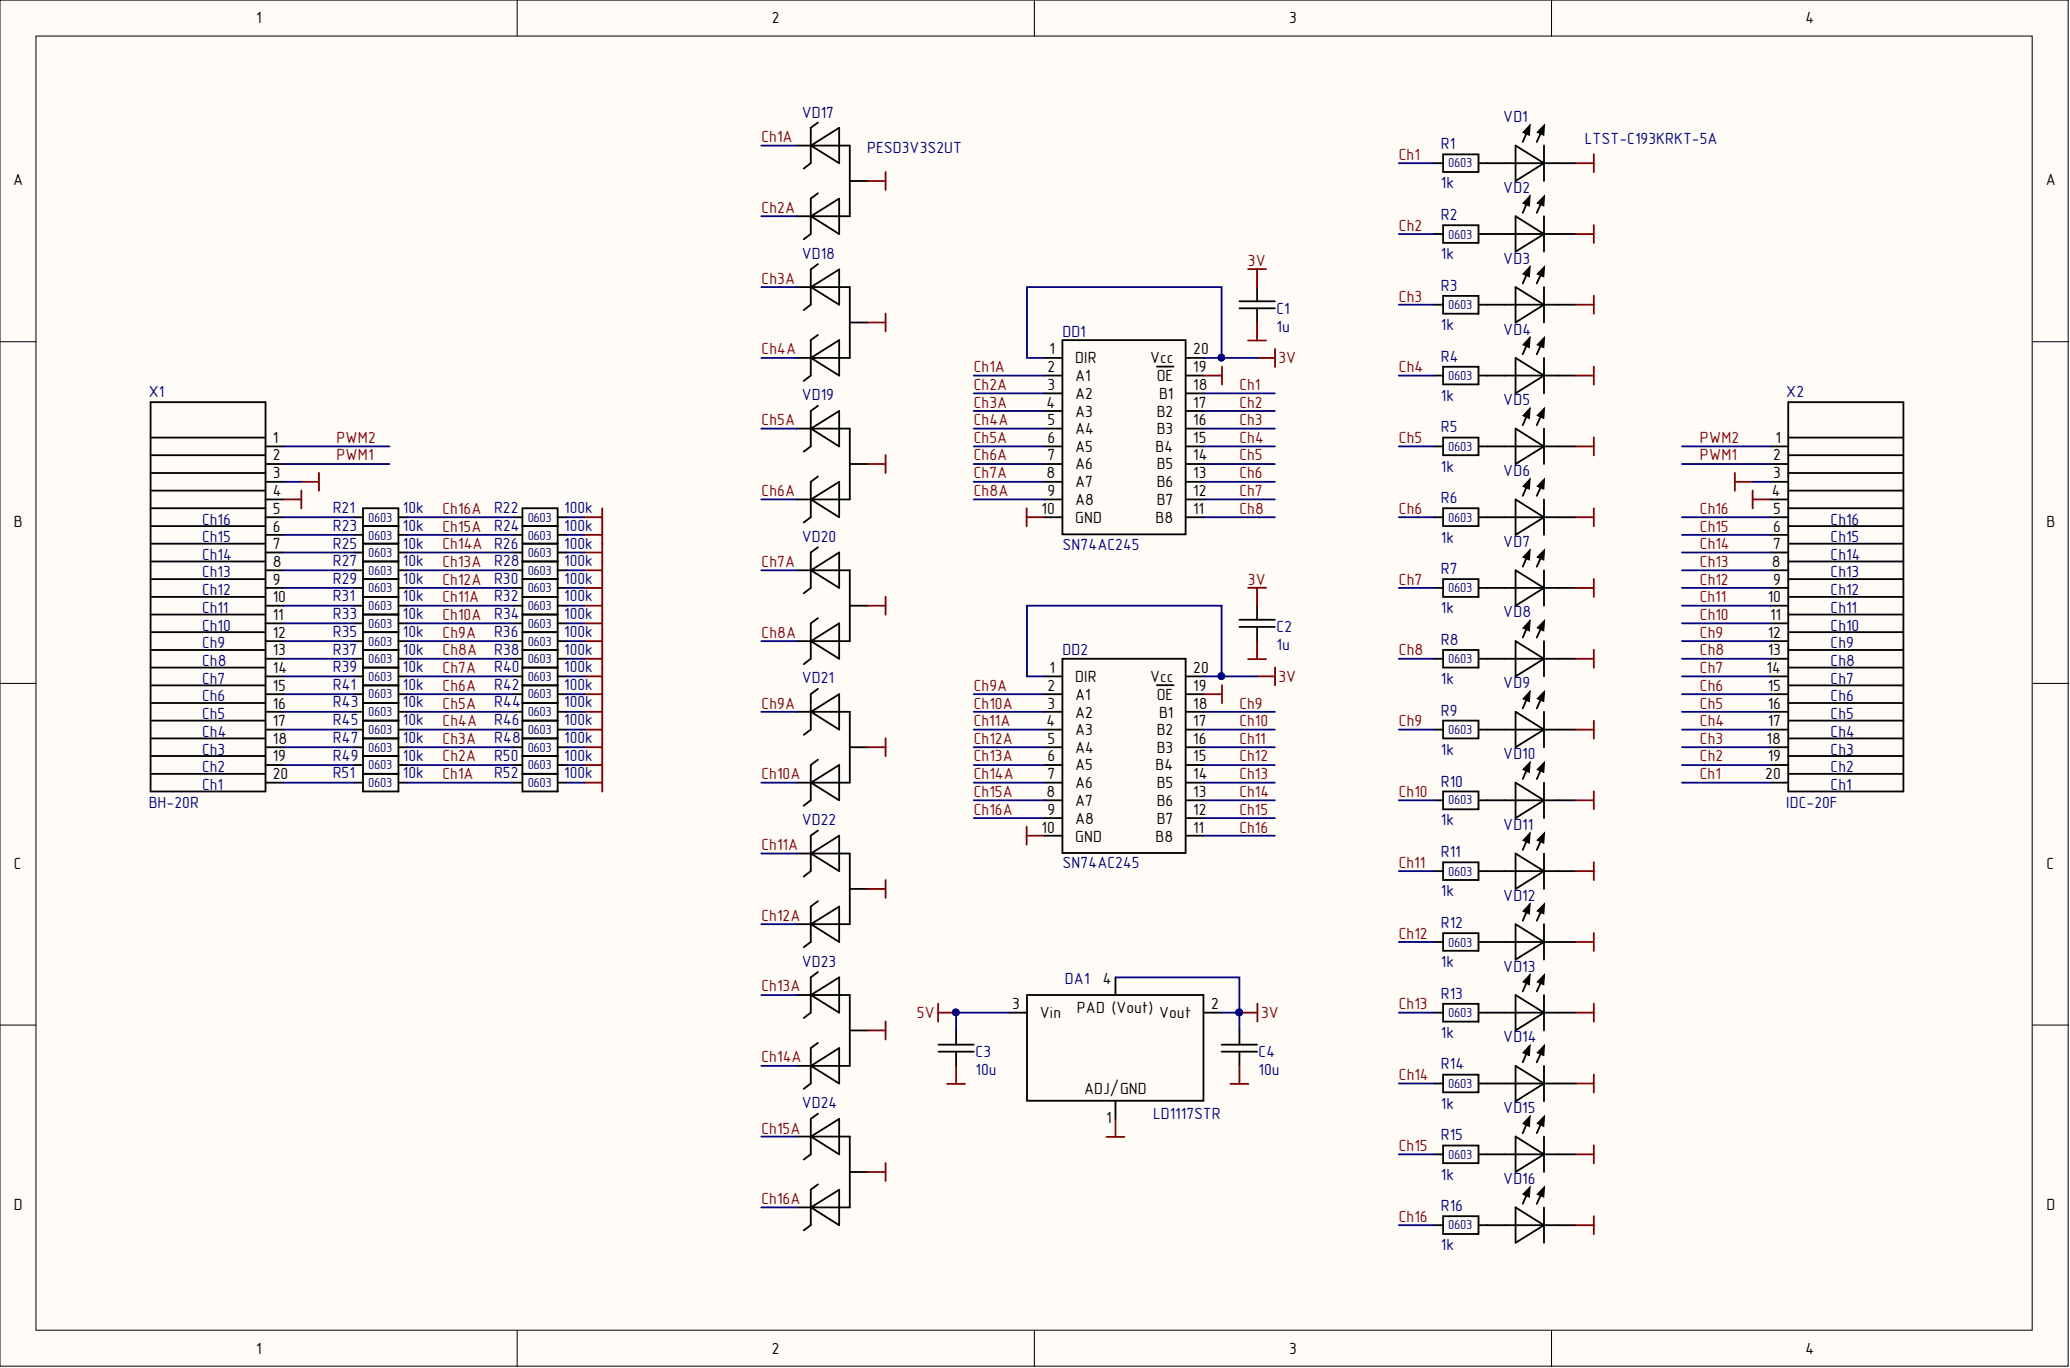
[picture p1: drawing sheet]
<svg xmlns="http://www.w3.org/2000/svg" width="292mm" height="193mm" viewBox="0 0 292 193" stroke-linecap="round" stroke-linejoin="round" font-family="sans-serif">
<g fill="#fffcf8" stroke="#000" stroke-width=".14">
<path d="M0 0h291.8v192.7h-291.8z"/>
<path d="M5.1 5.1h281.7v182.5h-281.7z"/>
</g>
<g fill="none" stroke="#000" stroke-width=".14">
<path d="M73 0v5.1M146 0v5.1M215.9 17.6l-.1 1.5-.9-.4zM217.9 17.6l-.1 1.5-.9-.4zM218.9 0v5.1M215.9 27.6l-.1 1.5-.9-.4zM215.9 37.6l-.1 1.5-.9-.5zM217.9 27.6l-.1 1.5-.9-.4zM217.9 37.6l-.1 1.5-.9-.5zM0 48.2h5.1M215.9 47.5l-.1 1.5-.9-.4zM215.9 57.5l-.1 1.5-.9-.4z"/>
<path d="M217.9 47.5l-.1 1.5-.9-.4zM217.9 57.5l-.1 1.5-.9-.4zM286.8 48.2h5.1M215.9 67.5l-.1 1.5-.9-.4zM215.9 77.5l-.1 1.5-.9-.4zM217.9 67.5l-.1 1.5-.9-.4zM217.9 77.5l-.1 1.5-.9-.4zM0 96.4h5.1M215.9 87.5l-.1 1.5-.9-.4zM215.9 97.5l-.1 1.5-.9-.4zM217.9 87.5l-.1 1.5-.9-.4zM217.9 97.5l-.1 1.5-.9-.4z"/>
<path d="M286.8 96.4h5.1M215.9 107.5l-.1 1.5-.9-.4zM215.9 117.5l-.1 1.5-.9-.5zM217.9 107.5l-.1 1.5-.9-.4zM217.9 117.5l-.1 1.5-.9-.5zM215.9 127.4l-.1 1.5-.9-.4zM215.9 137.4l-.1 1.5-.9-.4zM217.9 127.4l-.1 1.5-.9-.4zM217.9 137.4l-.1 1.5-.9-.4zM0 144.6h5.1M215.9 147.4l-.1 1.5-.9-.4zM215.9 157.4l-.1 1.5-.9-.4z"/>
<path d="M217.9 147.4l-.1 1.5-.9-.4zM217.9 157.4l-.1 1.5-.9-.4zM286.8 144.6h5.1M215.9 167.4l-.1 1.5-.9-.4zM217.9 167.4l-.1 1.5-.9-.4zM73 187.7v5.1M146 187.7v5.1M218.9 187.7v5.1"/>
</g>
<g fill="none" stroke="#800000" stroke-width=".25">
<path d="M122.4 25.5h2.6M125 24.3v2.5M176.1 38h2.6M177.4 38v2.5M222.4 23h2.5M222.4 33h2.5M224.9 21.8v2.5M224.9 31.7v2.6M122.4 45.5h2.6M125 44.2v2.6M169.9 53h2.5M172.4 51.7v2.5"/>
<path d="M176.1 48h2.6M177.4 50.5h2.5M177.4 45.5v2.5M179.9 49.2v2.6M222.4 53h2.5M222.4 43h2.5M224.9 41.7v2.6M224.9 51.7v2.5M40 70.5h2.5M42.5 68h2.5M42.5 69.2v2.5M45 66.7v2.5"/>
<path d="M82.4 73h2.6M82.4 75.4h2.6M82.4 77.9h2.6M85 71.7v40M122.4 65.5h2.6M125 64.2v2.5M144.9 71.7v2.5M144.9 73h2.5M222.4 73h2.5M222.4 63h2.5M224.9 61.7v2.5M224.9 71.7v2.5"/>
<path d="M244.8 68h2.5M244.8 66.7v2.5M247.3 70.5h2.6M247.3 69.2v2.5M82.4 97.9h2.6M82.4 95.4h2.6M82.4 82.9h2.6M82.4 92.9h2.6M82.4 85.4h2.6M82.4 80.4h2.6M82.4 87.9h2.6M82.4 90.4h2.6"/>
<path d="M122.4 85.4h2.6M125 84.2v2.5M169.9 97.9h2.5M172.4 96.7v2.5M176.1 82.9h2.6M176.1 93h2.6M177.4 95.4h2.5M177.4 82.9v2.5M177.4 90.4v2.6M179.9 94.1v2.6M222.4 82.9h2.5M222.4 92.9h2.5"/>
<path d="M224.9 81.7v2.5M224.9 91.7v2.5M82.4 102.9h2.6M82.4 105.4h2.6M82.4 100.4h2.6M82.4 107.9h2.6M82.4 110.4h2.6M122.4 105.4h2.6M125 104.1v2.6M144.9 116.6v2.6M144.9 117.9h2.5M222.4 102.9h2.5"/>
<path d="M222.4 112.9h2.5M224.9 101.7v2.5M224.9 111.6v2.6M122.4 125.4h2.6M125 124.1v2.6M222.4 122.9h2.5M222.4 132.9h2.5M224.9 121.6v2.6M224.9 131.6v2.5M122.4 145.4h2.6M125 144.1v2.5M132.4 142.8h2.5"/>
<path d="M132.4 141.6v2.5M133.6 152.9h2.6M134.9 150.4v2.5M157.4 157.8v2.6M173.6 152.9h2.6M174.9 142.8h2.5M174.9 150.4v2.5M177.4 141.6v2.5M222.4 142.8h2.5M222.4 152.8h2.5M224.9 141.6v2.5M224.9 151.6v2.5"/>
<path d="M122.4 165.3h2.6M125 164v2.6M156.1 160.4h2.6M222.4 162.8h2.5M222.4 172.8h2.5M224.9 161.6v2.5M224.9 171.6v2.5"/>
</g>
<g fill="none" stroke="#000" stroke-width=".25">
<path d="M115.4 17.3l-1 .7v5l-1 .8M215.8 17.9l-.9 2.1M217.8 17.9l-.9 2.1M112.4 20.5h7.5v10h-7.5M114.4 30.5l4-2.5v5zM114.4 20.5l4-2.5v5zM115.4 27.3l-1 .7v5l-1 .7M115.4 37.2l-1 .8v5l-1 .7M119.9 25.5h2.5M202.4 23h1.2M202.4 33h1.2M203.6 21.8h5v2.5h-5z"/>
<path d="M203.6 31.8h5v2.5h-5zM208.6 23h13.8M208.6 33h13.8M213.9 20.5l4 2.5-4 2.5zM213.9 30.5l4 2.5-4 2.5zM215.8 27.9l-.9 2.1M215.8 37.9l-.9 2.1M217.8 27.9l-.9 2.1M217.8 37.9l-.9 2.1M217.9 20.5v5M217.9 30.5v5M21.2 56.7h16.3v54.9h-16.3z"/>
<path d="M112.4 40.5h7.5v10h-7.5M114.4 40.5l4-2.5v5zM114.4 50.5l4-2.5v5zM115.4 47.2l-1 .8v5l-1 .7M115.4 57.2l-1 .8v5l-1 .7M119.9 45.5h2.5M147.4 50.5h2.5M147.4 53h2.5M147.4 55.5h2.5M147.4 58h2.5M149.9 48h17.4v27.4h-17.4zM163.2 51.7h2.4"/>
<path d="M167.4 50.5h2.5M167.4 53h2.5M167.4 55.5h2.5M167.4 58h2.5M174.9 42.5h5M174.9 43.5h5M177.4 40.5v2M177.4 43.5v2M202.4 53h1.2M202.4 43h1.2M203.6 41.7h5v2.6h-5zM203.6 51.7h5v2.5h-5z"/>
<path d="M208.6 53h13.8M208.6 43h13.8M213.9 40.5l4 2.5-4 2.5zM213.9 50.5l4 2.5-4 2.5zM215.8 47.9l-.9 2.1M215.8 57.9l-.9 2.1M217.8 47.9l-.9 2.1M217.8 57.9l-.9 2.1M217.9 40.5v5M217.9 50.5v5M252.3 56.7h16.3v54.9h-16.3zM21.2 61.7h16.3"/>
<path d="M21.2 64.2h16.3M21.2 66.7h16.3M21.2 69.2h16.3M21.2 71.7h16.3M21.2 74.2h16.3M21.2 76.7h16.3M21.2 79.2h16.3M37.5 63h2.5M37.5 65.5h2.5M37.5 68h2.5M37.5 70.5h2.5M37.5 73h2.5"/>
<path d="M37.5 75.4h2.5M37.5 77.9h2.5M50 73h1.2M50 75.4h1.2M50 77.9h1.2M51.2 71.7h5v2.5h-5zM51.2 74.2h5v2.5h-5zM51.2 76.7h5v2.5h-5zM51.2 79.2h5v2.5h-5zM56.2 73h1.3M56.2 75.4h1.3M56.2 77.9h1.3"/>
<path d="M72.4 73h1.3M72.4 75.4h1.3M72.4 77.9h1.3M73.7 71.7h5v2.5h-5zM73.7 74.2h5v2.5h-5zM73.7 76.7h5v2.5h-5zM73.7 79.2h5v2.5h-5zM78.7 73h1.3M78.7 75.4h1.3M78.7 77.9h1.3M112.4 60.5h7.5v10h-7.5M114.4 60.5l4-2.5v5z"/>
<path d="M114.4 70.5l4-2.5v5zM115.4 67.2l-1 .8v5l-1 .7M115.4 77.2l-1 .7v5l-1 .8M119.9 65.5h2.5M147.4 60.5h2.5M147.4 63h2.5M147.4 65.5h2.5M147.4 68h2.5M147.4 70.5h2.5M147.4 73h2.5M167.4 60.5h2.5M167.4 63h2.5"/>
<path d="M167.4 65.5h2.5M167.4 68h2.5M167.4 70.5h2.5M167.4 73h2.5M202.4 63h1.2M202.4 73h1.2M203.6 61.7h5v2.5h-5zM203.6 71.7h5v2.5h-5zM208.6 63h13.8M208.6 73h13.8M213.9 60.5l4 2.5-4 2.5zM213.9 70.5l4 2.5-4 2.4z"/>
<path d="M215.8 67.9l-.9 2M215.8 77.9l-.9 2M217.8 67.9l-.9 2M217.8 77.9l-.9 2M217.9 60.5v5M217.9 70.5v4.9M249.9 63h2.4M249.9 65.5h2.4M249.9 68h2.4M249.9 70.5h2.4M249.9 73h2.4M249.9 75.4h2.4"/>
<path d="M249.9 77.9h2.4M252.3 61.7h16.3M252.3 64.2h16.3M252.3 66.7h16.3M252.3 69.2h16.3M252.3 71.7h16.3M252.3 74.2h16.3M252.3 76.7h16.3M252.3 79.2h16.3M21.2 81.7h16.3M21.2 84.2h16.3M21.2 86.7h16.3"/>
<path d="M21.2 89.2h16.3M21.2 91.7h16.3M21.2 94.2h16.3M21.2 96.7h16.3M21.2 99.2h16.3M37.5 95.4h2.5M37.5 97.9h2.5M37.5 80.4h2.5M37.5 82.9h2.5M37.5 85.4h2.5M37.5 87.9h2.5M37.5 90.4h2.5"/>
<path d="M37.5 92.9h2.5M50 95.4h1.2M50 97.9h1.2M50 80.4h1.2M50 82.9h1.2M50 85.4h1.2M50 87.9h1.2M50 90.4h1.2M50 92.9h1.2M51.2 81.7h5v2.5h-5zM51.2 84.2h5v2.5h-5zM51.2 86.7h5v2.5h-5z"/>
<path d="M51.2 89.2h5v2.5h-5zM51.2 91.7h5v2.5h-5zM51.2 94.2h5v2.5h-5zM51.2 96.7h5v2.5h-5zM51.2 99.2h5v2.5h-5zM56.2 95.4h1.3M56.2 97.9h1.3M56.2 80.4h1.3M56.2 82.9h1.3M56.2 85.4h1.3M56.2 87.9h1.3M56.2 90.4h1.3"/>
<path d="M56.2 92.9h1.3M72.4 95.4h1.3M72.4 97.9h1.3M72.4 80.4h1.3M72.4 82.9h1.3M72.4 85.4h1.3M72.4 87.9h1.3M72.4 90.4h1.3M72.4 92.9h1.3M73.7 81.7h5v2.5h-5zM73.7 84.2h5v2.5h-5zM73.7 86.7h5v2.5h-5z"/>
<path d="M73.7 89.2h5v2.5h-5zM73.7 91.7h5v2.5h-5zM73.7 94.2h5v2.5h-5zM73.7 96.7h5v2.5h-5zM73.7 99.2h5v2.5h-5zM78.7 95.4h1.3M78.7 97.9h1.3M78.7 80.4h1.3M78.7 82.9h1.3M78.7 85.4h1.3M78.7 87.9h1.3M78.7 90.4h1.3"/>
<path d="M78.7 92.9h1.3M112.4 80.4h7.5v10h-7.5M114.4 80.4l4-2.5v5zM114.4 90.4l4-2.5v5zM115.4 87.2l-1 .7v5l-1 .8M115.4 97.2l-1 .7v5l-1 .8M119.9 85.4h2.5M147.4 95.4h2.5M147.4 97.9h2.5M149.9 92.9h17.4v27.4h-17.4zM163.2 96.7h2.4M167.4 95.4h2.5"/>
<path d="M167.4 97.9h2.5M174.9 87.4h5M174.9 88.4h5M177.4 85.4v2M177.4 88.4v2M202.4 82.9h1.2M202.4 92.9h1.2M203.6 81.7h5v2.5h-5zM203.6 91.7h5v2.5h-5zM208.6 82.9h13.8M208.6 92.9h13.8M213.9 80.4l4 2.5-4 2.5z"/>
<path d="M213.9 90.4l4 2.5-4 2.5zM215.8 87.9l-.9 2M215.8 97.8l-.9 2.1M217.8 87.9l-.9 2M217.8 97.8l-.9 2.1M217.9 80.4v5M217.9 90.4v5M249.9 95.4h2.4M249.9 97.9h2.4M249.9 80.4h2.4M249.9 82.9h2.4M249.9 85.4h2.4"/>
<path d="M249.9 87.9h2.4M249.9 90.4h2.4M249.9 92.9h2.4M252.3 81.7h16.3M252.3 84.2h16.3M252.3 86.7h16.3M252.3 89.2h16.3M252.3 91.7h16.3M252.3 94.2h16.3M252.3 96.7h16.3M252.3 99.2h16.3M21.2 101.7h16.3"/>
<path d="M21.2 104.2h16.3M21.2 106.6h16.3M21.2 109.2h16.3M37.5 100.4h2.5M37.5 102.9h2.5M37.5 105.4h2.5M37.5 107.9h2.5M37.5 110.4h2.5M50 100.4h1.2M50 102.9h1.2M50 105.4h1.2M50 107.9h1.2"/>
<path d="M50 110.4h1.2M51.2 101.7h5v2.5h-5zM51.2 104.2h5v2.4h-5zM51.2 106.6h5v2.6h-5zM51.2 109.2h5v2.4h-5zM56.2 100.4h1.3M56.2 102.9h1.3M56.2 105.4h1.3M56.2 107.9h1.3M56.2 110.4h1.3M72.4 100.4h1.3M72.4 102.9h1.3"/>
<path d="M72.4 105.4h1.3M72.4 107.9h1.3M72.4 110.4h1.3M73.7 101.7h5v2.5h-5zM73.7 104.2h5v2.4h-5zM73.7 106.6h5v2.6h-5zM73.7 109.2h5v2.4h-5zM78.7 100.4h1.3M78.7 102.9h1.3M78.7 105.4h1.3M78.7 107.9h1.3M78.7 110.4h1.3"/>
<path d="M112.4 100.4h7.5v10h-7.5M114.4 100.4l4-2.5v5zM114.4 110.4l4-2.5v5zM115.4 107.2l-1 .7v5l-1 .7M115.4 117.1l-1 .8v5l-1 .7M119.9 105.4h2.5M147.4 100.4h2.5M147.4 102.9h2.5M147.4 105.4h2.5M147.4 107.9h2.5M147.4 110.4h2.5M147.4 112.9h2.5"/>
<path d="M147.4 115.4h2.5M147.4 117.9h2.5M167.4 100.4h2.5M167.4 102.9h2.5M167.4 105.4h2.5M167.4 107.9h2.5M167.4 110.4h2.5M167.4 112.9h2.5M167.4 115.4h2.5M167.4 117.9h2.5M202.4 102.9h1.2M202.4 112.9h1.2"/>
<path d="M203.6 101.7h5v2.5h-5zM203.6 111.6h5v2.6h-5zM208.6 102.9h13.8M208.6 112.9h13.8M213.9 100.4l4 2.5-4 2.5zM213.9 110.4l4 2.5-4 2.5zM215.8 107.8l-.9 2.1M215.8 117.8l-.9 2.1M217.8 107.8l-.9 2.1M217.8 117.8l-.9 2.1M217.9 100.4v5M217.9 110.4v5"/>
<path d="M249.9 100.4h2.4M249.9 102.9h2.4M249.9 105.4h2.4M249.9 107.9h2.4M249.9 110.4h2.4M252.3 101.7h16.3M252.3 104.2h16.3M252.3 106.6h16.3M252.3 109.2h16.3M112.4 120.4h7.5v10h-7.5M114.4 120.4l4-2.5v5zM114.4 130.4l4-2.5v5z"/>
<path d="M115.4 127.1l-1 .8v5l-1 .7M115.4 137.1l-1 .8v4.9l-1 .8M119.9 125.4h2.5M157.4 137.9v2.5M202.4 122.9h1.2M202.4 132.9h1.2M203.6 121.6h5v2.5h-5zM203.6 131.6h5v2.5h-5zM208.6 122.9h13.8M208.6 132.9h13.8M213.9 120.4l4 2.5-4 2.5zM213.9 130.4l4 2.5-4 2.5z"/>
<path d="M215.8 127.8l-.9 2.1M215.8 137.8l-.9 2.1M217.8 127.8l-.9 2.1M217.8 137.8l-.9 2.1M217.9 120.4v5M217.9 130.4v5M112.4 140.4h7.5v10h-7.5M114.4 140.4l4-2.5v4.9zM114.4 150.4l4-2.6v5zM115.4 147.1l-1 .7v5l-1 .8M115.4 157.1l-1 .7v5l-1 .8M119.9 145.4h2.5"/>
<path d="M132.4 147.4h5M132.4 148.3h5M134.9 145.4v2M134.9 148.3v2.1M142.4 142.8h2.5M144.9 140.4h24.9v14.9h-24.9zM157.4 155.3v2.5M169.9 142.8h2.5M172.4 147.4h5M172.4 148.3h5M174.9 145.4v2M174.9 148.3v2.1"/>
<path d="M202.4 142.8h1.2M202.4 152.8h1.2M203.6 141.6h5v2.5h-5zM203.6 151.6h5v2.5h-5zM208.6 142.8h13.8M208.6 152.8h13.8M213.9 140.4l4 2.4-4 2.6zM213.9 150.4l4 2.4-4 2.5zM215.8 147.8l-.9 2M215.8 157.8l-.9 2M217.8 147.8l-.9 2M217.8 157.8l-.9 2"/>
<path d="M217.9 140.4v5M217.9 150.4v4.9M112.4 160.3h7.5v10h-7.5M114.4 160.3l4-2.5v5zM114.4 170.3l4-2.5v5zM115.4 167.1l-1 .7v5l-1 .8M119.9 165.3h2.5M202.4 162.8h1.2M202.4 172.8h1.2M203.6 161.6h5v2.5h-5zM203.6 171.6h5v2.5h-5zM208.6 162.8h13.8"/>
<path d="M208.6 172.8h13.8M213.9 160.3l4 2.5-4 2.5zM213.9 170.3l4 2.5-4 2.5zM215.8 167.8l-.9 2M217.8 167.8l-.9 2M217.9 160.3v5M217.9 170.3v5"/>
</g>
<g fill="#000">
<path d="M215.9 17.6l-.1 1.5-.9-.4zM217.9 17.6l-.1 1.5-.9-.4zM215.9 27.6l-.1 1.5-.9-.4zM215.9 37.6l-.1 1.5-.9-.5zM217.9 27.6l-.1 1.5-.9-.4zM217.9 37.6l-.1 1.5-.9-.5zM215.9 47.5l-.1 1.5-.9-.4zM215.9 57.5l-.1 1.5-.9-.4zM217.9 47.5l-.1 1.5-.9-.4zM217.9 57.5l-.1 1.5-.9-.4zM215.9 67.5l-.1 1.5-.9-.4zM215.9 77.5l-.1 1.5-.9-.4z"/>
<path d="M217.9 67.5l-.1 1.5-.9-.4zM217.9 77.5l-.1 1.5-.9-.4zM215.9 87.5l-.1 1.5-.9-.4zM215.9 97.5l-.1 1.5-.9-.4zM217.9 87.5l-.1 1.5-.9-.4zM217.9 97.5l-.1 1.5-.9-.4zM215.9 107.5l-.1 1.5-.9-.4zM215.9 117.5l-.1 1.5-.9-.5zM217.9 107.5l-.1 1.5-.9-.4zM217.9 117.5l-.1 1.5-.9-.5zM215.9 127.4l-.1 1.5-.9-.4zM215.9 137.4l-.1 1.5-.9-.4z"/>
<path d="M217.9 127.4l-.1 1.5-.9-.4zM217.9 137.4l-.1 1.5-.9-.4zM215.9 147.4l-.1 1.5-.9-.4zM215.9 157.4l-.1 1.5-.9-.4zM217.9 147.4l-.1 1.5-.9-.4zM217.9 157.4l-.1 1.5-.9-.4zM215.9 167.4l-.1 1.5-.9-.4zM217.9 167.4l-.1 1.5-.9-.4z"/>
</g>
<g fill="#000080" stroke="#000080" stroke-width=".14">
<circle cx="174.9" cy="142.8" r=".47"/>
<circle cx="134.9" cy="142.8" r=".47"/>
<circle cx="172.3" cy="50.5" r=".47"/>
<circle cx="172.3" cy="95.4" r=".47"/>
</g>
<g fill="none" stroke="#000080" stroke-width=".25">
<path d="M107.4 20.5h5M107.4 30.5h5M197.4 23h5M197.4 33h5M107.4 50.5h5M107.4 40.5h5M137.4 53h10M137.4 55.5h10M137.4 58h10M147.4 50.5h-2.5v-10h27.5v10h-2.5M169.9 55.5h10M169.9 58h10"/>
<path d="M172.4 50.5h5M197.4 53h5M197.4 43h5M40 68h2.5M40 77.9h10M40 75.4h10M40 73h10M40 63h15M40 65.5h15M57.5 77.9h14.9M57.5 75.4h14.9M57.5 73h14.9"/>
<path d="M80 77.9h2.4M80 75.4h2.4M80 73h2.4M107.4 60.5h5M107.4 70.5h5M137.4 68h10M137.4 60.5h10M137.4 63h10M137.4 65.5h10M137.4 70.5h10M169.9 68h10M169.9 73h10"/>
<path d="M169.9 60.5h10M169.9 63h10M169.9 65.5h10M169.9 70.5h10M197.4 73h5M197.4 63h5M237.3 77.9h12.6M237.3 75.4h12.6M237.3 73h12.6M237.3 63h12.6M237.3 65.5h12.6M247.3 68h2.6"/>
<path d="M40 97.9h10M40 95.4h10M40 92.9h10M40 90.4h10M40 87.9h10M40 85.4h10M40 82.9h10M40 80.4h10M57.5 97.9h14.9M57.5 95.4h14.9M57.5 92.9h14.9M57.5 90.4h14.9"/>
<path d="M57.5 87.9h14.9M57.5 85.4h14.9M57.5 82.9h14.9M57.5 80.4h14.9M80 97.9h2.4M80 95.4h2.4M80 92.9h2.4M80 90.4h2.4M80 87.9h2.4M80 85.4h2.4M80 82.9h2.4M80 80.4h2.4"/>
<path d="M107.4 90.4h5M107.4 80.4h5M137.4 97.9h10M147.4 95.4h-2.5v-10h27.5v10h-2.5M172.4 95.4h5M197.4 92.9h5M197.4 82.9h5M237.3 97.9h12.6M237.3 95.4h12.6M237.3 92.9h12.6M237.3 90.4h12.6M237.3 87.9h12.6"/>
<path d="M237.3 85.4h12.6M237.3 82.9h12.6M237.3 80.4h12.6M40 110.4h10M40 107.9h10M40 105.4h10M40 102.9h10M40 100.4h10M57.5 110.4h14.9M57.5 107.9h14.9M57.5 105.4h14.9M57.5 102.9h14.9"/>
<path d="M57.5 100.4h14.9M80 110.4h2.4M80 107.9h2.4M80 105.4h2.4M80 102.9h2.4M80 100.4h2.4M107.4 110.4h5M107.4 100.4h5M137.4 110.4h10M137.4 107.9h10M137.4 105.4h10M137.4 102.9h10"/>
<path d="M137.4 100.4h10M137.4 112.9h10M137.4 115.4h10M169.9 110.4h10M169.9 107.9h10M169.9 105.4h10M169.9 102.9h10M169.9 100.4h10M169.9 112.9h10M169.9 115.4h10M169.9 117.9h10M197.4 102.9h5"/>
<path d="M197.4 112.9h5M237.3 110.4h12.6M237.3 107.9h12.6M237.3 105.4h12.6M237.3 102.9h12.6M237.3 100.4h12.6M107.4 120.4h5M107.4 130.4h5M157.4 137.9h17.5v4.9M197.4 122.9h5M197.4 132.9h5M107.4 140.4h5"/>
<path d="M107.4 150.4h5M142.4 142.8h-7.5v2.6M172.4 142.8h2.5v2.6M197.4 142.8h5M197.4 152.8h5M107.4 160.3h5M107.4 170.3h5M197.4 162.8h5M197.4 172.8h5"/>
</g>
<g font-size="2.3">
<text x="36.1" y="3.3">1</text>
<text x="108.9" y="3.3">2</text>
<text x="181.9" y="3.3">3</text>
<text x="254.8" y="3.3">4</text>
<text x="1.9" y="26.1">A</text>
<text x="288.7" y="26.1">A</text>
<text x="147.8" y="52.5">2</text>
<text x="148.1" y="50">1</text>
<text x="151.7" y="51.3">DIR</text>
<text x="151.7" y="53.8">A1</text>
<text x="162.3" y="51.3">Vcc</text>
<text x="163.2" y="53.8">OE</text>
<text x="168.4" y="52.5">19</text>
<text x="168.4" y="50">20</text>
<text x="147.7" y="57.5">4</text>
<text x="147.8" y="55">3</text>
<text x="147.8" y="60">5</text>
<text x="151.7" y="56.2">A2</text>
<text x="151.7" y="58.8">A3</text>
<text x="163.2" y="58.8">B2</text>
<text x="163.6" y="56.2">B1</text>
<text x="168.4" y="60">16</text>
<text x="168.4" y="57.5">17</text>
<text x="168.4" y="55">18</text>
<text x="38.5" y="62.5">1</text>
<text x="38.5" y="64.9">2</text>
<text x="147.8" y="62.5">6</text>
<text x="147.8" y="64.9">7</text>
<text x="151.7" y="61.2">A4</text>
<text x="151.7" y="63.8">A5</text>
<text x="163.1" y="63.8">B4</text>
<text x="163.2" y="61.2">B3</text>
<text x="168.4" y="64.9">14</text>
<text x="168.4" y="62.5">15</text>
<text x="250.2" y="64.9">2</text>
<text x="250.5" y="62.5">1</text>
<text x="38.5" y="67.5">3</text>
<text x="38.5" y="70">4</text>
<text x="147.7" y="67.5">8</text>
<text x="147.8" y="70">9</text>
<text x="151.7" y="66.2">A6</text>
<text x="151.7" y="68.8">A7</text>
<text x="151.7" y="71.3">A8</text>
<text x="163.2" y="71.3">B7</text>
<text x="163.2" y="68.8">B6</text>
<text x="163.2" y="66.2">B5</text>
<text x="168.4" y="70">12</text>
<text x="168.4" y="67.5">13</text>
<text x="250" y="70">4</text>
<text x="250.2" y="67.5">3</text>
<text x="1.9" y="74.3">B</text>
<text x="38.5" y="72.5">5</text>
<text x="38.5" y="75">6</text>
<text x="38.5" y="77.5">7</text>
<text x="147" y="72.5">10</text>
<text x="151.7" y="73.7">GND</text>
<text x="163.1" y="73.7">B8</text>
<text x="168.4" y="72.5">11</text>
<text x="250.2" y="72.5">5</text>
<text x="250.2" y="75">6</text>
<text x="250.2" y="77.5">7</text>
<text x="288.8" y="74.3">B</text>
<text x="38.5" y="80">8</text>
<text x="38.5" y="82.5">9</text>
<text x="250" y="80">8</text>
<text x="250.2" y="82.5">9</text>
<text x="38.5" y="85">10</text>
<text x="38.5" y="87.4">11</text>
<text x="38.5" y="90">12</text>
<text x="249.4" y="85">10</text>
<text x="249.4" y="90">12</text>
<text x="249.8" y="87.4">11</text>
<text x="38.5" y="92.4">13</text>
<text x="38.5" y="95">14</text>
<text x="148.1" y="95">1</text>
<text x="168.4" y="95">20</text>
<text x="249.3" y="95">14</text>
<text x="249.4" y="92.4">13</text>
<text x="38.5" y="97.4">15</text>
<text x="38.5" y="100">16</text>
<text x="147.8" y="97.4">2</text>
<text x="147.8" y="100">3</text>
<text x="151.7" y="96.2">DIR</text>
<text x="151.7" y="98.7">A1</text>
<text x="151.7" y="101.2">A2</text>
<text x="162.3" y="96.2">Vcc</text>
<text x="163.2" y="98.7">OE</text>
<text x="163.6" y="101.2">B1</text>
<text x="168.4" y="100">18</text>
<text x="168.4" y="97.4">19</text>
<text x="249.4" y="97.4">15</text>
<text x="249.4" y="100">16</text>
<text x="38.5" y="102.4">17</text>
<text x="38.5" y="104.9">18</text>
<text x="38.5" y="107.4">19</text>
<text x="147.7" y="102.4">4</text>
<text x="147.8" y="104.9">5</text>
<text x="147.8" y="107.4">6</text>
<text x="151.7" y="103.7">A3</text>
<text x="151.7" y="106.2">A4</text>
<text x="163.2" y="106.2">B3</text>
<text x="163.2" y="103.7">B2</text>
<text x="168.4" y="107.4">15</text>
<text x="168.4" y="104.9">16</text>
<text x="168.4" y="102.4">17</text>
<text x="249.3" y="104.9">18</text>
<text x="249.4" y="102.4">17</text>
<text x="249.4" y="107.4">19</text>
<text x="38.5" y="109.9">20</text>
<text x="147.7" y="112.4">8</text>
<text x="147.8" y="109.9">7</text>
<text x="151.7" y="108.7">A5</text>
<text x="151.7" y="111.2">A6</text>
<text x="151.7" y="113.6">A7</text>
<text x="163.1" y="108.7">B4</text>
<text x="163.2" y="113.6">B6</text>
<text x="163.2" y="111.2">B5</text>
<text x="168.4" y="112.4">13</text>
<text x="168.4" y="109.9">14</text>
<text x="249.1" y="109.9">20</text>
<text x="147" y="117.5">10</text>
<text x="147.8" y="114.9">9</text>
<text x="151.7" y="116.2">A8</text>
<text x="151.7" y="118.7">GND</text>
<text x="163.1" y="118.7">B8</text>
<text x="163.2" y="116.2">B7</text>
<text x="168.4" y="117.5">11</text>
<text x="168.4" y="114.9">12</text>
<text x="1.9" y="122.5">C</text>
<text x="288.8" y="122.5">C</text>
<text x="142.8" y="142.4">3</text>
<text x="146.7" y="143.7">Vin</text>
<text x="152" y="142.9">PAD (Vout)</text>
<text x="155.6" y="138.8">4</text>
<text x="163.6" y="143.7">Vout</text>
<text x="170.9" y="142.4">2</text>
<text x="153" y="154.3">ADJ/GND</text>
<text x="156.1" y="158.4">1</text>
<text x="1.9" y="170.7">D</text>
<text x="288.8" y="170.7">D</text>
<text x="36.1" y="191">1</text>
<text x="108.9" y="191">2</text>
<text x="181.9" y="191">3</text>
<text x="254.8" y="191">4</text>
</g>
<g font-size="2.3" fill="#000080">
<text x="113.1" y="16.6">VD17</text>
<text x="212.1" y="17.3">VD1</text>
<text x="122.4" y="21.6">PESD3V3S2UT</text>
<text x="203.3" y="21.1">R1</text>
<text x="223.6" y="20.3">LTST-C193KRKT-5A</text>
<text x="203.3" y="26.6">1k</text>
<text x="212.1" y="27.2">VD2</text>
<text x="203.3" y="31">R2</text>
<text x="113.1" y="36.5">VD18</text>
<text x="203.3" y="36.5">1k</text>
<text x="203.3" y="41">R3</text>
<text x="212.1" y="37.2">VD3</text>
<text x="149.9" y="47.5">DD1</text>
<text x="180.1" y="44.3">C1</text>
<text x="180.1" y="46.9">1u</text>
<text x="203.3" y="46.5">1k</text>
<text x="212.1" y="47.2">VD4</text>
<text x="203.3" y="51">R4</text>
<text x="21" y="56">X1</text>
<text x="113.1" y="56.5">VD19</text>
<text x="203.3" y="56.6">1k</text>
<text x="212.1" y="57.2">VD5</text>
<text x="252.1" y="56">X2</text>
<text x="203.3" y="61">R5</text>
<text x="203.3" y="66.6">1k</text>
<text x="203.3" y="71">R6</text>
<text x="212.1" y="67.1">VD6</text>
<text x="28.5" y="76.4">Ch15</text>
<text x="28.5" y="74">Ch16</text>
<text x="47" y="72.4">R21</text>
<text x="47" y="74.8">R23</text>
<text x="47" y="77.4">R25</text>
<text x="56.9" y="72.4">10k</text>
<text x="56.9" y="74.8">10k</text>
<text x="56.9" y="77.4">10k</text>
<text x="69.7" y="72.4">R22</text>
<text x="69.7" y="74.8">R24</text>
<text x="69.7" y="77.4">R26</text>
<text x="79.6" y="72.4">100k</text>
<text x="79.6" y="74.8">100k</text>
<text x="79.6" y="77.4">100k</text>
<text x="113.1" y="76.4">VD20</text>
<text x="149.9" y="77.5">SN74AC245</text>
<text x="203.3" y="76.5">1k</text>
<text x="212.1" y="77.1">VD7</text>
<text x="258.3" y="76.4">Ch15</text>
<text x="258.3" y="74">Ch16</text>
<text x="28.5" y="84">Ch12</text>
<text x="28.5" y="81.4">Ch13</text>
<text x="28.5" y="79">Ch14</text>
<text x="47" y="79.8">R27</text>
<text x="47" y="82.4">R29</text>
<text x="56.9" y="79.8">10k</text>
<text x="56.9" y="82.4">10k</text>
<text x="69.7" y="79.8">R28</text>
<text x="69.7" y="82.4">R30</text>
<text x="79.6" y="79.8">100k</text>
<text x="79.6" y="82.4">100k</text>
<text x="203.3" y="80.9">R7</text>
<text x="258.3" y="84">Ch12</text>
<text x="258.3" y="81.4">Ch13</text>
<text x="258.3" y="79">Ch14</text>
<text x="28.5" y="89">Ch10</text>
<text x="28.5" y="86.4">Ch11</text>
<text x="47" y="84.8">R31</text>
<text x="47" y="87.4">R33</text>
<text x="47" y="89.8">R35</text>
<text x="56.9" y="84.8">10k</text>
<text x="56.9" y="87.4">10k</text>
<text x="56.9" y="89.8">10k</text>
<text x="69.7" y="84.8">R32</text>
<text x="69.7" y="87.4">R34</text>
<text x="69.7" y="89.8">R36</text>
<text x="79.6" y="84.8">100k</text>
<text x="79.6" y="87.4">100k</text>
<text x="79.6" y="89.8">100k</text>
<text x="180.1" y="89.2">C2</text>
<text x="203.3" y="86.5">1k</text>
<text x="212.1" y="87.1">VD8</text>
<text x="258.3" y="89">Ch10</text>
<text x="258.3" y="86.4">Ch11</text>
<text x="28.5" y="93.9">Ch8</text>
<text x="28.5" y="91.4">Ch9</text>
<text x="47" y="92.3">R37</text>
<text x="47" y="94.8">R39</text>
<text x="56.9" y="92.3">10k</text>
<text x="56.9" y="94.8">10k</text>
<text x="69.7" y="92.3">R38</text>
<text x="69.7" y="94.8">R40</text>
<text x="79.6" y="92.3">100k</text>
<text x="79.6" y="94.8">100k</text>
<text x="149.9" y="92.4">DD2</text>
<text x="180.1" y="91.8">1u</text>
<text x="203.3" y="91">R8</text>
<text x="258.3" y="93.9">Ch8</text>
<text x="258.3" y="91.4">Ch9</text>
<text x="28.5" y="101.5">Ch5</text>
<text x="28.5" y="98.9">Ch6</text>
<text x="28.5" y="96.5">Ch7</text>
<text x="47" y="97.3">R41</text>
<text x="47" y="99.8">R43</text>
<text x="56.9" y="97.3">10k</text>
<text x="56.9" y="99.8">10k</text>
<text x="69.7" y="97.3">R42</text>
<text x="69.7" y="99.8">R44</text>
<text x="79.6" y="97.3">100k</text>
<text x="79.6" y="99.8">100k</text>
<text x="113.1" y="96.4">VD21</text>
<text x="203.3" y="96.5">1k</text>
<text x="203.3" y="101">R9</text>
<text x="212.1" y="97.1">VD9</text>
<text x="258.3" y="101.5">Ch5</text>
<text x="258.3" y="98.9">Ch6</text>
<text x="258.3" y="96.5">Ch7</text>
<text x="28.5" y="106.5">Ch3</text>
<text x="28.5" y="103.9">Ch4</text>
<text x="47" y="102.3">R45</text>
<text x="47" y="104.8">R47</text>
<text x="47" y="107.3">R49</text>
<text x="56.9" y="102.3">10k</text>
<text x="56.9" y="104.8">10k</text>
<text x="56.9" y="107.3">10k</text>
<text x="69.7" y="102.3">R46</text>
<text x="69.7" y="104.8">R48</text>
<text x="69.7" y="107.3">R50</text>
<text x="79.6" y="102.3">100k</text>
<text x="79.6" y="104.8">100k</text>
<text x="79.6" y="107.3">100k</text>
<text x="203.3" y="106.5">1k</text>
<text x="212.1" y="107.1">VD10</text>
<text x="258.3" y="106.5">Ch3</text>
<text x="258.3" y="103.9">Ch4</text>
<text x="21" y="114">BH-20R</text>
<text x="28.5" y="111.5">Ch1</text>
<text x="28.5" y="108.9">Ch2</text>
<text x="47" y="109.8">R51</text>
<text x="56.9" y="109.8">10k</text>
<text x="69.7" y="109.8">R52</text>
<text x="79.6" y="109.8">100k</text>
<text x="203.3" y="110.9">R10</text>
<text x="252.1" y="114">IDC-20F</text>
<text x="258.3" y="111.5">Ch1</text>
<text x="258.3" y="108.9">Ch2</text>
<text x="113.1" y="116.4">VD22</text>
<text x="203.3" y="116.4">1k</text>
<text x="212.1" y="117.1">VD11</text>
<text x="149.9" y="122.4">SN74AC245</text>
<text x="203.3" y="120.9">R11</text>
<text x="203.3" y="126.4">1k</text>
<text x="203.3" y="130.9">R12</text>
<text x="212.1" y="127.1">VD12</text>
<text x="113.1" y="136.4">VD23</text>
<text x="203.3" y="136.4">1k</text>
<text x="212.1" y="137.1">VD13</text>
<text x="150.3" y="138.8">DA1</text>
<text x="203.3" y="140.9">R13</text>
<text x="137.7" y="149.2">C3</text>
<text x="177.6" y="149.2">C4</text>
<text x="203.3" y="146.5">1k</text>
<text x="212.1" y="147">VD14</text>
<text x="137.7" y="151.7">10u</text>
<text x="177.6" y="151.7">10u</text>
<text x="203.3" y="150.9">R14</text>
<text x="113.1" y="156.3">VD24</text>
<text x="162.7" y="157.8">LD1117STR</text>
<text x="203.3" y="156.4">1k</text>
<text x="203.3" y="160.8">R15</text>
<text x="212.1" y="157">VD15</text>
<text x="203.3" y="166.4">1k</text>
<text x="212.1" y="167">VD16</text>
<text x="203.3" y="170.8">R16</text>
<text x="203.3" y="176.4">1k</text>
</g>
<g font-size="2.3" fill="#800000">
<text x="107.5" y="20.1">Ch1A</text>
<text x="197.4" y="22.6">Ch1</text>
<text x="107.5" y="30">Ch2A</text>
<text x="197.4" y="32.6">Ch2</text>
<text x="107.5" y="40">Ch3A</text>
<text x="176.1" y="37.5">3V</text>
<text x="197.4" y="42.5">Ch3</text>
<text x="107.5" y="50">Ch4A</text>
<text x="137.4" y="52.5">Ch1A</text>
<text x="180.4" y="51.3">3V</text>
<text x="197.4" y="52.5">Ch4</text>
<text x="107.5" y="60">Ch5A</text>
<text x="137.4" y="55">Ch2A</text>
<text x="137.4" y="60">Ch4A</text>
<text x="137.4" y="57.5">Ch3A</text>
<text x="174.9" y="55">Ch1</text>
<text x="174.9" y="57.5">Ch2</text>
<text x="174.9" y="60">Ch3</text>
<text x="47.5" y="64.9">PWM1</text>
<text x="47.5" y="62.5">PWM2</text>
<text x="137.4" y="62.5">Ch5A</text>
<text x="137.4" y="64.9">Ch6A</text>
<text x="174.9" y="62.5">Ch4</text>
<text x="174.9" y="64.9">Ch5</text>
<text x="197.4" y="62.5">Ch5</text>
<text x="239.9" y="64.9">PWM1</text>
<text x="239.9" y="62.5">PWM2</text>
<text x="107.5" y="70">Ch6A</text>
<text x="137.4" y="67.5">Ch7A</text>
<text x="137.4" y="70">Ch8A</text>
<text x="174.9" y="67.5">Ch6</text>
<text x="174.9" y="70">Ch7</text>
<text x="62.4" y="77.5">Ch14A</text>
<text x="62.4" y="75">Ch15A</text>
<text x="62.4" y="72.5">Ch16A</text>
<text x="174.9" y="72.5">Ch8</text>
<text x="197.4" y="72.5">Ch6</text>
<text x="239.9" y="77.5">Ch14</text>
<text x="239.9" y="75">Ch15</text>
<text x="239.9" y="72.5">Ch16</text>
<text x="62.4" y="82.5">Ch12A</text>
<text x="62.4" y="80">Ch13A</text>
<text x="107.5" y="80">Ch7A</text>
<text x="176.1" y="82.5">3V</text>
<text x="197.4" y="82.5">Ch7</text>
<text x="239.9" y="82.5">Ch12</text>
<text x="239.9" y="80">Ch13</text>
<text x="62.4" y="90">Ch9A</text>
<text x="62.4" y="87.4">Ch10A</text>
<text x="62.4" y="85">Ch11A</text>
<text x="107.5" y="90">Ch8A</text>
<text x="239.9" y="90">Ch9</text>
<text x="239.9" y="87.4">Ch10</text>
<text x="239.9" y="85">Ch11</text>
<text x="62.4" y="95">Ch7A</text>
<text x="62.4" y="92.4">Ch8A</text>
<text x="197.4" y="92.4">Ch8</text>
<text x="239.9" y="95">Ch7</text>
<text x="239.9" y="92.4">Ch8</text>
<text x="62.4" y="100">Ch5A</text>
<text x="62.4" y="97.4">Ch6A</text>
<text x="107.5" y="100">Ch9A</text>
<text x="137.4" y="97.4">Ch9A</text>
<text x="137.4" y="100">Ch10A</text>
<text x="174.9" y="100">Ch9</text>
<text x="180.4" y="96.2">3V</text>
<text x="239.9" y="100">Ch5</text>
<text x="239.9" y="97.4">Ch6</text>
<text x="62.4" y="107.4">Ch2A</text>
<text x="62.4" y="102.4">Ch4A</text>
<text x="62.4" y="104.9">Ch3A</text>
<text x="137.4" y="102.4">Ch11A</text>
<text x="137.4" y="104.9">Ch12A</text>
<text x="137.4" y="107.4">Ch13A</text>
<text x="174.9" y="102.4">Ch10</text>
<text x="174.9" y="104.9">Ch11</text>
<text x="174.9" y="107.4">Ch12</text>
<text x="197.4" y="102.4">Ch9</text>
<text x="239.9" y="107.4">Ch2</text>
<text x="239.9" y="102.4">Ch4</text>
<text x="239.9" y="104.9">Ch3</text>
<text x="62.4" y="109.9">Ch1A</text>
<text x="107.5" y="109.9">Ch10A</text>
<text x="137.4" y="109.9">Ch14A</text>
<text x="137.4" y="112.4">Ch15A</text>
<text x="174.9" y="112.4">Ch14</text>
<text x="174.9" y="109.9">Ch13</text>
<text x="197.4" y="112.4">Ch10</text>
<text x="239.9" y="109.9">Ch1</text>
<text x="107.5" y="119.9">Ch11A</text>
<text x="137.4" y="114.9">Ch16A</text>
<text x="174.9" y="114.9">Ch15</text>
<text x="174.9" y="117.5">Ch16</text>
<text x="197.4" y="122.4">Ch11</text>
<text x="107.5" y="129.9">Ch12A</text>
<text x="197.4" y="132.4">Ch12</text>
<text x="107.5" y="139.9">Ch13A</text>
<text x="129.4" y="143.7">5V</text>
<text x="177.9" y="143.7">3V</text>
<text x="197.4" y="142.4">Ch13</text>
<text x="107.5" y="149.8">Ch14A</text>
<text x="197.4" y="152.4">Ch14</text>
<text x="107.5" y="159.9">Ch15A</text>
<text x="197.4" y="162.3">Ch15</text>
<text x="107.5" y="169.9">Ch16A</text>
<text x="197.4" y="172.3">Ch16</text>
</g>
<g font-size="1.9" fill="#000080">
<text x="204.3" y="23.6">0603</text>
<text x="204.3" y="33.7">0603</text>
<text x="204.3" y="43.6">0603</text>
<text x="204.3" y="53.6">0603</text>
<text x="204.3" y="63.6">0603</text>
<text x="52" y="73.6">0603</text>
<text x="52" y="76.1">0603</text>
<text x="74.5" y="73.6">0603</text>
<text x="74.5" y="76.1">0603</text>
<text x="204.3" y="73.6">0603</text>
<text x="52" y="78.6">0603</text>
<text x="52" y="81.1">0603</text>
<text x="52" y="83.5">0603</text>
<text x="74.5" y="78.6">0603</text>
<text x="74.5" y="81.1">0603</text>
<text x="74.5" y="83.5">0603</text>
<text x="204.3" y="83.5">0603</text>
<text x="52" y="86.1">0603</text>
<text x="52" y="88.5">0603</text>
<text x="74.5" y="86.1">0603</text>
<text x="74.5" y="88.5">0603</text>
<text x="52" y="91.1">0603</text>
<text x="52" y="93.5">0603</text>
<text x="74.5" y="91.1">0603</text>
<text x="74.5" y="93.5">0603</text>
<text x="204.3" y="93.5">0603</text>
<text x="52" y="96.1">0603</text>
<text x="52" y="98.5">0603</text>
<text x="52" y="101.1">0603</text>
<text x="74.5" y="96.1">0603</text>
<text x="74.5" y="98.5">0603</text>
<text x="74.5" y="101.1">0603</text>
<text x="52" y="103.5">0603</text>
<text x="52" y="106">0603</text>
<text x="74.5" y="103.5">0603</text>
<text x="74.5" y="106">0603</text>
<text x="204.3" y="103.5">0603</text>
<text x="52" y="108.5">0603</text>
<text x="52" y="111">0603</text>
<text x="74.5" y="108.5">0603</text>
<text x="74.5" y="111">0603</text>
<text x="204.3" y="113.5">0603</text>
<text x="204.3" y="123.5">0603</text>
<text x="204.3" y="133.5">0603</text>
<text x="204.3" y="143.5">0603</text>
<text x="204.3" y="153.5">0603</text>
<text x="204.3" y="163.4">0603</text>
<text x="204.3" y="173.4">0603</text>
</g>
</svg>
